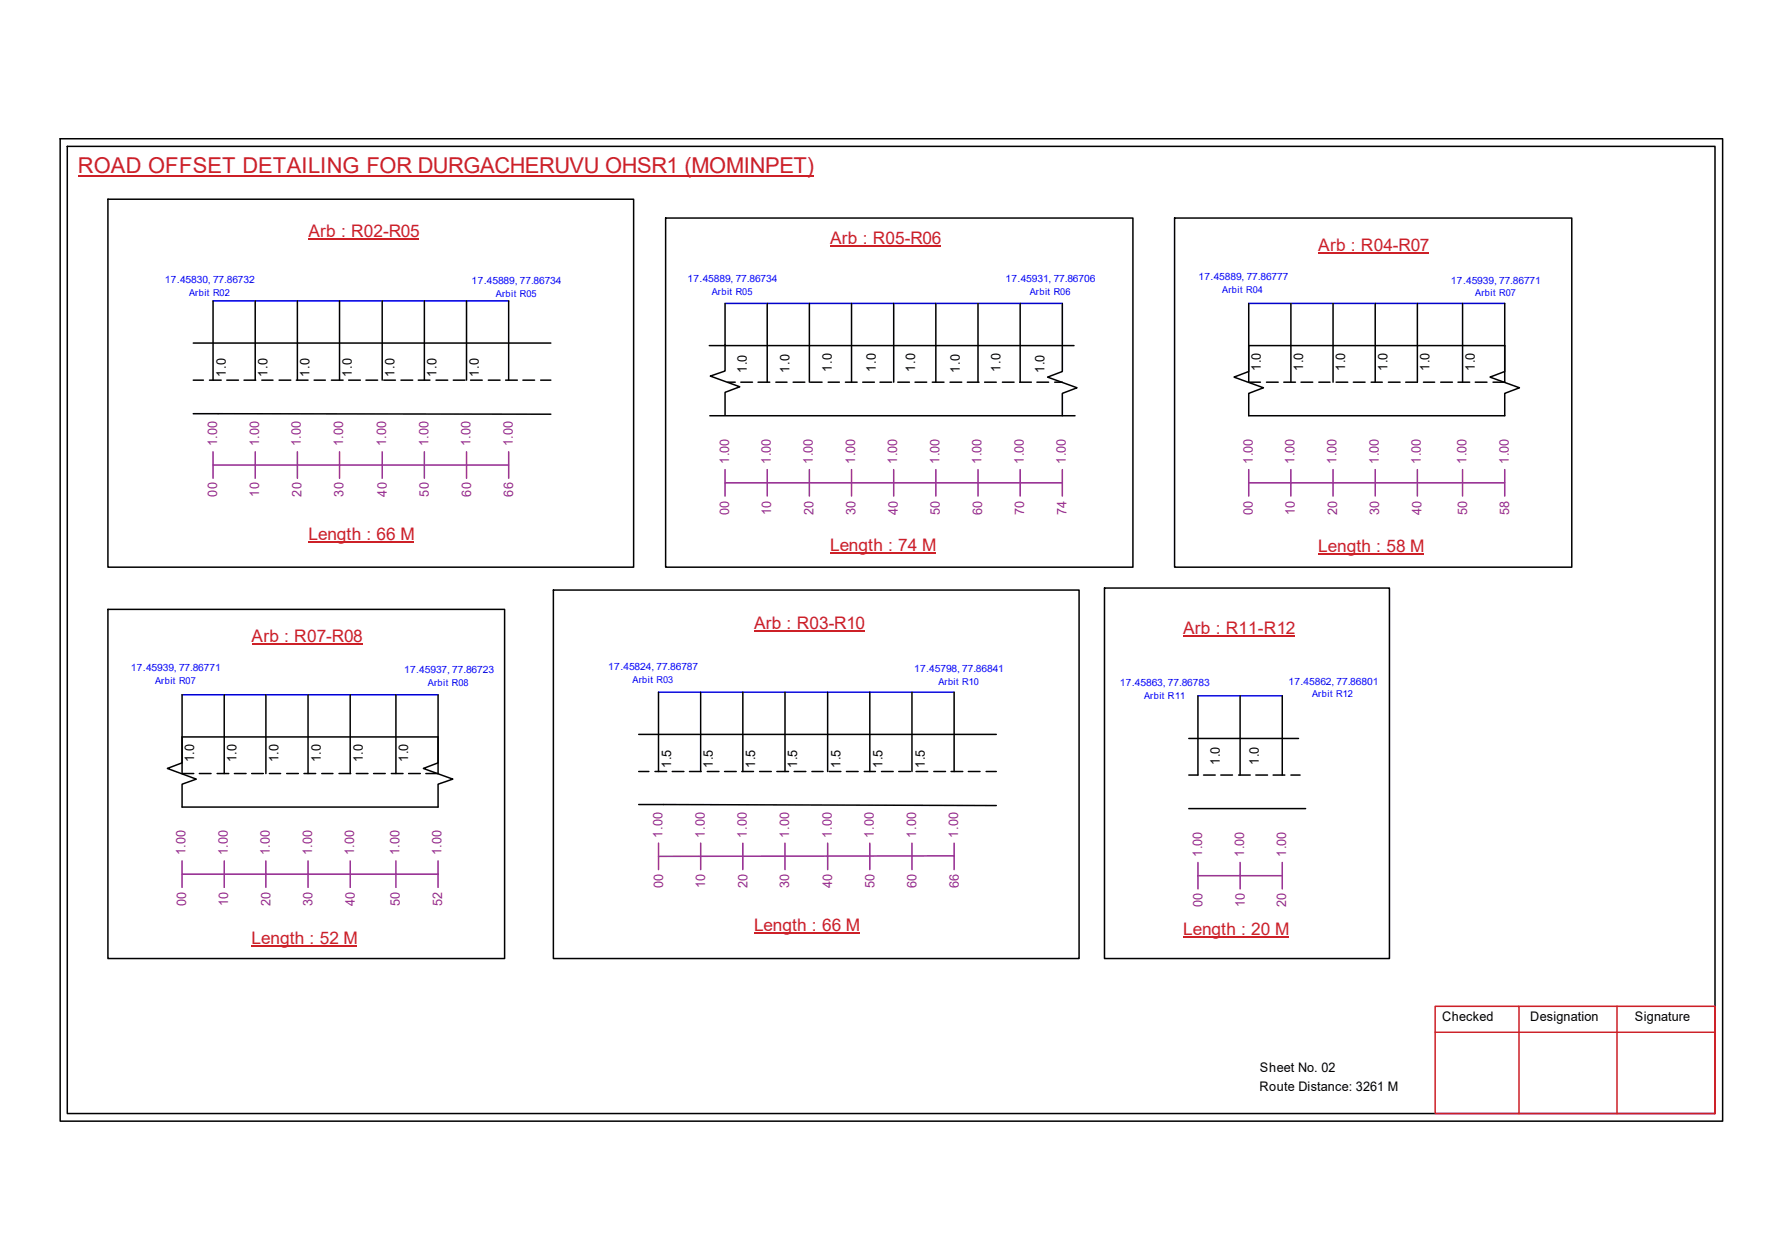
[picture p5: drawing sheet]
<svg xmlns="http://www.w3.org/2000/svg" width="297mm" height="210mm" viewBox="0 0 297 210" stroke-linecap="round" stroke-linejoin="round" font-family="sans-serif">
<g fill="none" stroke="#000" stroke-width=".25">
<path d="M10 23.1h277.1v163.7h-277.1zM11.2 24.4h274.7v161.1h-274.7zM18 33.2h87.6v61.3h-87.6zM111 36.3h77.8v58.2h-77.8zM195.8 36.3h66.2v58.2h-66.2zM32.2 57.1h59.6M35.5 50.1v13.2M42.5 50.1v13.2M49.6 50.1v13.2M56.6 50.1v13.2M63.7 50.1v13.2M70.7 50.1v13.2"/>
<path d="M77.8 50.1v13.2M84.8 50.1v13.2M118.2 57.6h60.8M120.9 57.4v4.4l-2.5 .9 4.9 1.7-2.4 1v3.8M120.9 50.5v7.1M127.9 50.5v13.2M134.9 50.5v13.2M141.9 50.5v13.2M149 50.5v13.2M156 50.5v13.2M163 50.5v13.2M170 50.5v13.2"/>
<path d="M177.1 50.5v11.4l-2.5 .9 4.9 1.8-2.4 .9v3.8M208.1 57.6h42.7v4.3l-2.4 .9 4.9 1.8-2.5 .9v3.8h-42.7v-3.8l2.5-.9-4.9-1.8 2.4-.9zM208.1 50.5v13.2h2M215.2 50.5v13.2M222.2 50.5v13.2M229.2 50.5v13.2M236.3 50.5v13.2h-2M243.8 50.5v13.2M250.8 50.5v13.2h-1.9M32.2 68.9l59.6 .1M32.2 63.3h1.7M34.9 63.3h2"/>
<path d="M37.8 63.3h1.9M40.7 63.3h1.9M43.6 63.3h1.9M46.5 63.3h2M49.4 63.3h1.9M52.4 63.3h1.8M55.2 63.3h2M58.1 63.3h2M61 63.3h1.9M64 63.3h1.9M66.8 63.3h2M69.7 63.3h2"/>
<path d="M72.7 63.3h1.9M75.6 63.3h1.9M78.4 63.3h2M81.4 63.3h2M84.3 63.3h1.9M87.2 63.3h1.9M90.1 63.3h1.7M118.3 69.3h60.9M121.3 63.7h1.3M123.5 63.7h1.9M126.4 63.7h1.9M129.3 63.7h1.9"/>
<path d="M132.2 63.7h2M135.1 63.7h1.9M138 63.7h1.9M140.9 63.7h2M143.8 63.7h2M146.7 63.7h1.9M149.6 63.7h2M152.5 63.7h2M155.4 63.7h1.9M158.4 63.7h1.9M161.2 63.7h2M164.1 63.7h2"/>
<path d="M167.1 63.7h1.9M170 63.7h1.9M172.8 63.7h2M175.8 63.7h1.3M211.1 63.7h2M214 63.7h1.9M216.9 63.7h1.9M219.8 63.7h1.9M222.7 63.7h2M225.6 63.7h1.9M228.6 63.7h1.8M231.4 63.7h2"/>
<path d="M237.3 63.7h1.8M240.2 63.7h1.9M243 63.7h2M245.9 63.7h2M92.2 98.3h87.7v61.4h-87.7zM184.1 98h47.5v61.7h-47.5zM18 101.5h66.1v58.2h-66.1zM30.3 115.7v13.2h2M37.4 115.7v13.2M44.3 115.7v13.2M51.3 115.7v13.2M58.4 115.7v13.2"/>
<path d="M66 115.7v13.2M73 115.7v13.2h-2M109.8 115.3v13.2M116.8 115.3v13.2M123.8 115.3v13.2M130.8 115.3v13.2M138 115.3v13.2M145 115.3v13.2M152 115.3v13.2M159 115.3v13.2M199.7 115.9v13.2h-1.5M206.7 115.9v13.2"/>
<path d="M213.7 115.9v13.2M30.3 122.8h42.7v4.3l-2.4 .9 4.9 1.8-2.5 .8v3.9h-42.7v-3.9l2.4-.8-4.8-1.8 2.4-.9zM33.2 128.9h2M36.2 128.9h1.9M39.1 128.9h1.9M41.9 128.9h2M44.9 128.9h1.9M47.8 128.9h1.9M50.7 128.9h1.9M53.6 128.9h1.9M56.5 128.9h2M59.4 128.9h1.9"/>
<path d="M62.3 128.9h1.9M65.2 128.9h2M68.1 128.9h2M106.5 134l59.6 .2M106.5 128.5h1.7M106.5 122.3h59.6M109.2 128.5h1.9M112.1 128.5h1.9M114.9 128.5h2M117.9 128.5h1.9M120.8 128.5h1.9M123.7 128.5h1.9"/>
<path d="M126.6 128.5h2M129.5 128.5h1.9M132.4 128.5h1.9M135.3 128.5h1.9M138.2 128.5h2M141.1 128.5h1.9M144.1 128.5h1.8M146.9 128.5h2M149.8 128.5h2M152.7 128.5h1.9M155.7 128.5h1.9M158.5 128.5h2"/>
<path d="M161.4 128.5h2M164.4 128.5h1.7M198.2 123h18.2M198.2 134.7h19.4M200.6 129.1h2M203.5 129.1h1.9M206.5 129.1h1.9M209.3 129.1h2M212.2 129.1h2M215.2 129.1h1.5"/>
</g>
<path d="M239.2 167.6h46.7v17.9h-46.7zM239.2 172h46.7M253.2 167.6v17.9M269.5 167.6v17.9" fill="none" stroke="#cc1f26" stroke-width=".25"/>
<path d="M13 29.3h122.7" fill="none" stroke="#cd2027" stroke-width=".25"/>
<path d="M35.5 50.1h49.3M120.9 50.5h56.2M208.1 50.5h42.7M30.3 115.7h42.7M109.8 115.3h49.2M199.7 115.9h14" fill="none" stroke="#00f" stroke-width=".25"/>
<g fill="none" stroke="#93278f" stroke-width=".25">
<path d="M35.5 77.5h49.3M35.5 75.3v4.4M42.5 75.3v4.4M49.6 75.3v4.4M56.6 75.3v4.4M63.7 75.3v4.4M70.7 75.3v4.4M77.8 75.3v4.4M84.8 75.3v4.4M120.9 78.2v4.4M127.9 78.2v4.4M134.9 78.2v4.4"/>
<path d="M141.9 78.2v4.4M149 78.2v4.4M156 78.2v4.4M163 78.2v4.4M170 78.2v4.4M177.1 78.2v4.4M208.1 78.2v4.4M215.2 78.2v4.4M222.2 78.2v4.4M229.2 78.2v4.4M236.3 78.2v4.4M243.8 78.2v4.4"/>
<path d="M250.8 78.2v4.4M120.9 80.4h56.2M208.1 80.4h42.7M30.3 145.6h42.7M30.3 143.4v4.4M37.4 143.4v4.4M44.3 143.4v4.4M51.3 143.4v4.4M58.4 143.4v4.4M66 143.4v4.4M73 143.4v4.4M109.8 140.5v4.4"/>
<path d="M116.8 140.5v4.4M123.8 140.5v4.4M130.8 140.5v4.4M138 140.5v4.4M145 140.5v4.4M152 140.5v4.4M159 142.6l-49.2 .1M159 140.5v4.4M199.7 145.9h14M199.7 143.7v4.4M206.7 143.7v4.4M213.7 143.7v4.4"/>
</g>
<path d="M51.4 39.9h18.5M138.4 41h18.4M219.7 42.1h18.5M51.4 90.3h17.6M138.4 92.1h17.6M219.7 92.4h17.7M41.9 107.3h18.5M125.7 105.1h18.4M197.2 106h18.7M41.9 157.6h17.7M125.7 155.4h17.6M197.2 156.1h17.6" fill="none" stroke="#cd2027" stroke-width=".17"/>
<text font-size="3.6" fill="#cd2027" x="13" y="28.9">ROAD OFFSET DETAILING FOR DURGACHERUVU OHSR1 (MOMINPET)</text>
<g font-size="2.9" fill="#cd2027">
<text x="51.4" y="39.5">Arb : R02-R05</text>
<text x="138.4" y="40.6">Arb : R05-R06</text>
<text x="219.7" y="41.7">Arb : R04-R07</text>
<text x="51.4" y="89.9">Length : 66 M</text>
<text x="138.4" y="91.8">Length : 74 M</text>
<text x="219.7" y="92">Length : 58 M</text>
<text x="41.9" y="106.9">Arb : R07-R08</text>
<text x="125.7" y="104.7">Arb : R03-R10</text>
<text x="197.2" y="105.7">Arb : R11-R12</text>
<text x="125.7" y="155.1">Length : 66 M</text>
<text x="197.2" y="155.8">Length : 20 M</text>
<text x="41.9" y="157.2">Length : 52 M</text>
</g>
<g font-size="2.2">
<text x="37.6" y="62.7" transform="rotate(-90 37.6 62.7)">1.0</text>
<text x="44.6" y="62.7" transform="rotate(-90 44.6 62.7)">1.0</text>
<text x="51.6" y="62.7" transform="rotate(-90 51.6 62.7)">1.0</text>
<text x="58.6" y="62.7" transform="rotate(-90 58.6 62.7)">1.0</text>
<text x="65.7" y="62.7" transform="rotate(-90 65.7 62.7)">1.0</text>
<text x="72.8" y="62.7" transform="rotate(-90 72.8 62.7)">1.0</text>
<text x="79.8" y="62.7" transform="rotate(-90 79.8 62.7)">1.0</text>
<text x="124.5" y="62.1" transform="rotate(-90 124.5 62.1)">1.0</text>
<text x="131.6" y="62.1" transform="rotate(-90 131.6 62.1)">1.0</text>
<text x="138.6" y="61.9" transform="rotate(-90 138.6 61.9)">1.0</text>
<text x="146" y="61.9" transform="rotate(-90 146 61.9)">1.0</text>
<text x="152.5" y="61.9" transform="rotate(-90 152.5 61.9)">1.0</text>
<text x="160" y="62.1" transform="rotate(-90 160 62.1)">1.0</text>
<text x="166.7" y="61.9" transform="rotate(-90 166.7 61.9)">1.0</text>
<text x="174.1" y="62.1" transform="rotate(-90 174.1 62.1)">1.0</text>
<text x="210.2" y="61.8" transform="rotate(-90 210.2 61.8)">1.0</text>
<text x="217.2" y="61.8" transform="rotate(-90 217.2 61.8)">1.0</text>
<text x="224.2" y="61.8" transform="rotate(-90 224.2 61.8)">1.0</text>
<text x="231.3" y="61.8" transform="rotate(-90 231.3 61.8)">1.0</text>
<text x="238.3" y="61.8" transform="rotate(-90 238.3 61.8)">1.0</text>
<text x="245.8" y="61.8" transform="rotate(-90 245.8 61.8)">1.0</text>
<text x="32.4" y="127" transform="rotate(-90 32.4 127)">1.0</text>
<text x="39.4" y="127" transform="rotate(-90 39.4 127)">1.0</text>
<text x="46.4" y="127" transform="rotate(-90 46.4 127)">1.0</text>
<text x="53.5" y="127" transform="rotate(-90 53.5 127)">1.0</text>
<text x="60.5" y="127" transform="rotate(-90 60.5 127)">1.0</text>
<text x="68" y="126.9" transform="rotate(-90 68 126.9)">1.0</text>
<text x="111.9" y="127.9" transform="rotate(-90 111.9 127.9)">1.5</text>
<text x="118.8" y="127.9" transform="rotate(-90 118.8 127.9)">1.5</text>
<text x="125.9" y="127.9" transform="rotate(-90 125.9 127.9)">1.5</text>
<text x="132.9" y="127.9" transform="rotate(-90 132.9 127.9)">1.5</text>
<text x="140.1" y="127.9" transform="rotate(-90 140.1 127.9)">1.5</text>
<text x="147.1" y="127.9" transform="rotate(-90 147.1 127.9)">1.5</text>
<text x="154.1" y="127.9" transform="rotate(-90 154.1 127.9)">1.5</text>
<text x="203.3" y="127.4" transform="rotate(-90 203.3 127.4)">1.0</text>
<text x="209.8" y="127.4" transform="rotate(-90 209.8 127.4)">1.0</text>
<text x="240.4" y="170.1">Checked</text>
<text x="255.1" y="170.1">Designation</text>
<text x="272.5" y="170.1">Signature</text>
<text x="210" y="178.6">Sheet No. 02</text>
<text x="209.9" y="181.7">Route Distance: 3261 M</text>
</g>
<g font-size="2.2" fill="#93278f">
<text x="36.2" y="74.3" transform="rotate(-90 36.2 74.3)">1.00</text>
<text x="43.2" y="74.3" transform="rotate(-90 43.2 74.3)">1.00</text>
<text x="50.2" y="74.3" transform="rotate(-90 50.2 74.3)">1.00</text>
<text x="57.2" y="74.3" transform="rotate(-90 57.2 74.3)">1.00</text>
<text x="64.4" y="74.3" transform="rotate(-90 64.4 74.3)">1.00</text>
<text x="71.4" y="74.3" transform="rotate(-90 71.4 74.3)">1.00</text>
<text x="78.4" y="74.3" transform="rotate(-90 78.4 74.3)">1.00</text>
<text x="85.5" y="74.3" transform="rotate(-90 85.5 74.3)">1.00</text>
<text x="121.5" y="77.3" transform="rotate(-90 121.5 77.3)">1.00</text>
<text x="128.5" y="77.3" transform="rotate(-90 128.5 77.3)">1.00</text>
<text x="135.5" y="77.3" transform="rotate(-90 135.5 77.3)">1.00</text>
<text x="142.5" y="77.3" transform="rotate(-90 142.5 77.3)">1.00</text>
<text x="149.6" y="77.3" transform="rotate(-90 149.6 77.3)">1.00</text>
<text x="156.6" y="77.3" transform="rotate(-90 156.6 77.3)">1.00</text>
<text x="163.6" y="77.3" transform="rotate(-90 163.6 77.3)">1.00</text>
<text x="170.6" y="77.3" transform="rotate(-90 170.6 77.3)">1.00</text>
<text x="177.7" y="77.3" transform="rotate(-90 177.7 77.3)">1.00</text>
<text x="208.8" y="77.3" transform="rotate(-90 208.8 77.3)">1.00</text>
<text x="215.8" y="77.3" transform="rotate(-90 215.8 77.3)">1.00</text>
<text x="222.8" y="77.3" transform="rotate(-90 222.8 77.3)">1.00</text>
<text x="229.8" y="77.3" transform="rotate(-90 229.8 77.3)">1.00</text>
<text x="236.9" y="77.3" transform="rotate(-90 236.9 77.3)">1.00</text>
<text x="244.5" y="77.3" transform="rotate(-90 244.5 77.3)">1.00</text>
<text x="251.5" y="77.3" transform="rotate(-90 251.5 77.3)">1.00</text>
<text x="36.2" y="82.7" transform="rotate(-90 36.2 82.7)">00</text>
<text x="43.2" y="82.7" transform="rotate(-90 43.2 82.7)">10</text>
<text x="50.2" y="82.7" transform="rotate(-90 50.2 82.7)">20</text>
<text x="57.3" y="82.7" transform="rotate(-90 57.3 82.7)">30</text>
<text x="64.5" y="82.7" transform="rotate(-90 64.5 82.7)">40</text>
<text x="71.5" y="82.7" transform="rotate(-90 71.5 82.7)">50</text>
<text x="78.5" y="82.7" transform="rotate(-90 78.5 82.7)">60</text>
<text x="85.6" y="82.7" transform="rotate(-90 85.6 82.7)">66</text>
<text x="121.5" y="85.8" transform="rotate(-90 121.5 85.8)">00</text>
<text x="128.6" y="85.8" transform="rotate(-90 128.6 85.8)">10</text>
<text x="135.6" y="85.8" transform="rotate(-90 135.6 85.8)">20</text>
<text x="142.6" y="85.8" transform="rotate(-90 142.6 85.8)">30</text>
<text x="149.6" y="85.8" transform="rotate(-90 149.6 85.8)">40</text>
<text x="156.7" y="85.8" transform="rotate(-90 156.7 85.8)">50</text>
<text x="163.7" y="85.8" transform="rotate(-90 163.7 85.8)">60</text>
<text x="170.7" y="85.8" transform="rotate(-90 170.7 85.8)">70</text>
<text x="177.8" y="85.8" transform="rotate(-90 177.8 85.8)">74</text>
<text x="208.8" y="85.8" transform="rotate(-90 208.8 85.8)">00</text>
<text x="215.9" y="85.8" transform="rotate(-90 215.9 85.8)">10</text>
<text x="222.9" y="85.8" transform="rotate(-90 222.9 85.8)">20</text>
<text x="229.9" y="85.8" transform="rotate(-90 229.9 85.8)">30</text>
<text x="236.9" y="85.8" transform="rotate(-90 236.9 85.8)">40</text>
<text x="244.6" y="85.8" transform="rotate(-90 244.6 85.8)">50</text>
<text x="251.6" y="85.8" transform="rotate(-90 251.6 85.8)">58</text>
<text x="30.9" y="142.5" transform="rotate(-90 30.9 142.5)">1.00</text>
<text x="38" y="142.5" transform="rotate(-90 38 142.5)">1.00</text>
<text x="45" y="142.5" transform="rotate(-90 45 142.5)">1.00</text>
<text x="52" y="142.5" transform="rotate(-90 52 142.5)">1.00</text>
<text x="59.1" y="142.5" transform="rotate(-90 59.1 142.5)">1.00</text>
<text x="66.6" y="142.5" transform="rotate(-90 66.6 142.5)">1.00</text>
<text x="73.6" y="142.5" transform="rotate(-90 73.6 142.5)">1.00</text>
<text x="110.4" y="139.5" transform="rotate(-90 110.4 139.5)">1.00</text>
<text x="117.5" y="139.5" transform="rotate(-90 117.5 139.5)">1.00</text>
<text x="124.5" y="139.5" transform="rotate(-90 124.5 139.5)">1.00</text>
<text x="131.5" y="139.5" transform="rotate(-90 131.5 139.5)">1.00</text>
<text x="138.6" y="139.5" transform="rotate(-90 138.6 139.5)">1.00</text>
<text x="145.7" y="139.5" transform="rotate(-90 145.7 139.5)">1.00</text>
<text x="152.7" y="139.5" transform="rotate(-90 152.7 139.5)">1.00</text>
<text x="159.7" y="139.5" transform="rotate(-90 159.7 139.5)">1.00</text>
<text x="200.4" y="142.7" transform="rotate(-90 200.4 142.7)">1.00</text>
<text x="207.4" y="142.7" transform="rotate(-90 207.4 142.7)">1.00</text>
<text x="214.4" y="142.7" transform="rotate(-90 214.4 142.7)">1.00</text>
<text x="110.5" y="147.9" transform="rotate(-90 110.5 147.9)">00</text>
<text x="117.6" y="147.9" transform="rotate(-90 117.6 147.9)">10</text>
<text x="124.6" y="147.9" transform="rotate(-90 124.6 147.9)">20</text>
<text x="131.5" y="147.9" transform="rotate(-90 131.5 147.9)">30</text>
<text x="138.7" y="147.9" transform="rotate(-90 138.7 147.9)">40</text>
<text x="145.8" y="147.9" transform="rotate(-90 145.8 147.9)">50</text>
<text x="152.8" y="147.9" transform="rotate(-90 152.8 147.9)">60</text>
<text x="159.8" y="147.9" transform="rotate(-90 159.8 147.9)">66</text>
<text x="31" y="151" transform="rotate(-90 31 151)">00</text>
<text x="38.1" y="151" transform="rotate(-90 38.1 151)">10</text>
<text x="45.1" y="151" transform="rotate(-90 45.1 151)">20</text>
<text x="52.1" y="151" transform="rotate(-90 52.1 151)">30</text>
<text x="59.1" y="151" transform="rotate(-90 59.1 151)">40</text>
<text x="66.7" y="151" transform="rotate(-90 66.7 151)">50</text>
<text x="73.7" y="151" transform="rotate(-90 73.7 151)">52</text>
<text x="200.4" y="151.1" transform="rotate(-90 200.4 151.1)">00</text>
<text x="207.5" y="151.1" transform="rotate(-90 207.5 151.1)">10</text>
<text x="214.4" y="151.1" transform="rotate(-90 214.4 151.1)">20</text>
</g>
<g font-size="1.7" fill="#00f">
<text x="27.5" y="47.1">17.45830, 77.86732</text>
<text x="78.6" y="47.3">17.45889, 77.86734</text>
<text x="114.6" y="47">17.45889, 77.86734</text>
<text x="167.6" y="47">17.45931, 77.86706</text>
<text x="199.8" y="46.7">17.45889, 77.86777</text>
<text x="241.8" y="47.2">17.45939, 77.86771</text>
<text x="21.8" y="111.8">17.45939, 77.86771</text>
<text x="67.3" y="112.2">17.45937, 77.86723</text>
<text x="101.4" y="111.6">17.45824, 77.86787</text>
<text x="152.4" y="111.9">17.45798, 77.86841</text>
<text x="186.6" y="114.3">17.45863, 77.86783</text>
<text x="214.8" y="114">17.45862, 77.86801</text>
</g>
<g font-size="1.6" fill="#00f">
<text x="31.5" y="49.3">Arbit R02</text>
<text x="82.7" y="49.4">Arbit R05</text>
<text x="118.7" y="49.1">Arbit R05</text>
<text x="171.7" y="49.1">Arbit R06</text>
<text x="203.7" y="48.8">Arbit R04</text>
<text x="245.9" y="49.4">Arbit R07</text>
<text x="25.9" y="114">Arbit R07</text>
<text x="105.4" y="113.7">Arbit R03</text>
<text x="71.3" y="114.3">Arbit R08</text>
<text x="156.4" y="114">Arbit R10</text>
<text x="190.7" y="116.4">Arbit R11</text>
<text x="218.7" y="116.2">Arbit R12</text>
</g>
</svg>
